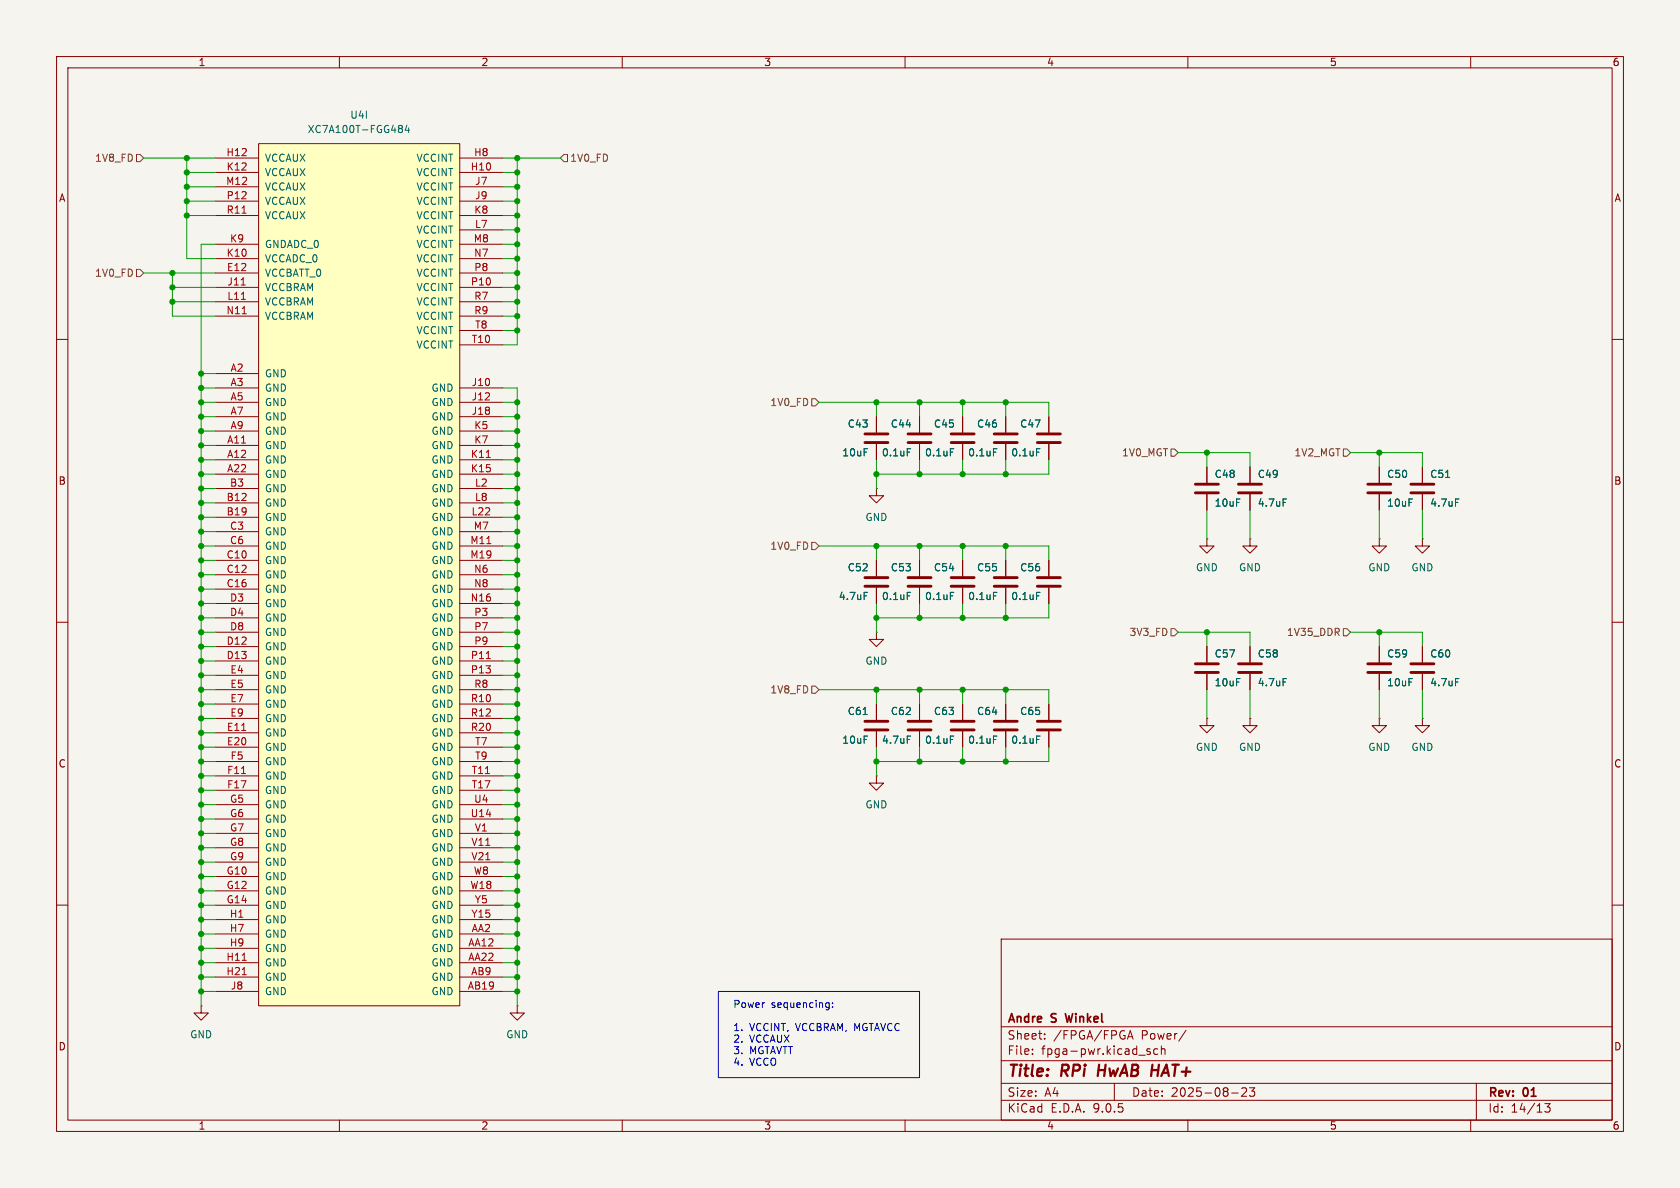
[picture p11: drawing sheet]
<svg xmlns="http://www.w3.org/2000/svg" width="297mm" height="210mm" viewBox="0 0 297 210" stroke-linecap="round" stroke-linejoin="round" font-family="sans-serif">
<path d="M0 0h297v210h-297z" fill="#f5f4ef" stroke="#f5f4ef" stroke-width=".18"/>
<g fill="none" stroke="#840000" stroke-width=".18">
<path d="M10 10h277v190h-277zM12 12h273v186h-273zM60 10v2M110 10v2M160 10v2M210 10v2M260 10v2M10 60h2M154.9 73.7v2.8M154.9 78.5v2.8M162.6 73.7v2.8M162.6 78.5v2.8"/>
<path d="M170.2 73.7v2.8M170.2 78.5v2.8M177.8 73.7v2.8M177.8 78.5v2.8M185.4 73.7v2.8M185.4 78.5v2.8M285 60h2M154.9 86.4v1.2h-1.2l1.2 1.3 1.3-1.3h-1.3M154.9 86.4h.1M154.9 99.1v2.8M162.6 99.1v2.8M177.8 99.1v2.8"/>
<path d="M185.4 99.1v2.8M213.4 95.3v1.2h-1.3l1.3 1.3 1.2-1.3h-1.2M213.4 95.3h.1M213.4 82.6v2.7M213.4 87.4v2.8M221 95.3v1.2h-1.3l1.3 1.3 1.2-1.3h-1.2M221 95.3h.1M221 82.6v2.7M221 87.4v2.8M243.8 95.3v1.2h-1.2l1.2 1.3 1.3-1.3h-1.3M243.8 95.3h.1M243.8 82.6v2.7"/>
<path d="M243.8 87.4v2.8M251.5 95.3v1.2h-1.3l1.3 1.3 1.2-1.3h-1.2M251.5 95.3h.1M251.5 82.6v2.7M251.5 87.4v2.8M10 110h2M154.9 111.8v1.2h-1.2l1.2 1.3 1.3-1.3h-1.3M154.9 111.8h.1M154.9 103.9v2.8M162.6 103.9v2.8M177.8 103.9v2.8M185.4 103.9v2.8"/>
<path d="M213.4 114.3v2.8M213.4 119.1v2.8M221 114.3v2.8M221 119.1v2.8M243.8 114.3v2.8M243.8 119.1v2.8M251.5 114.3v2.8M251.5 119.1v2.8M285 110h2M154.9 137.2v1.2h-1.2l1.2 1.3 1.3-1.3h-1.3M154.9 137.2h.1M154.9 124.5v2.8"/>
<path d="M154.9 129.3v2.8M162.6 124.5v2.8M162.6 129.3v2.8M170.2 124.5v2.8M170.2 129.3v2.8M177.8 124.5v2.8M177.8 129.3v2.8M185.4 124.5v2.8M185.4 129.3v2.8M213.4 127v1.3h-1.3l1.3 1.2 1.2-1.2h-1.2M213.4 127h.1M221 127v1.3h-1.3l1.3 1.2 1.2-1.2h-1.2"/>
<path d="M221 127h.1M243.8 127v1.3h-1.2l1.2 1.2 1.3-1.2h-1.3M243.8 127h.1M251.5 127v1.3h-1.3l1.3 1.2 1.2-1.2h-1.2M251.5 127h.1M10 160h2M35.6 177.8v1.3h-1.3l1.3 1.2 1.2-1.2h-1.2M35.6 177.8h.1M91.4 177.8v1.3h1.3l-1.3 1.2-1.2-1.2h1.2M91.4 177.8h.1M177 166h108v32h-108zM285 160h2"/>
<path d="M60 198v2M110 198v2M160 198v2M177 194.5h108M177 191.5h108M177 187.5h108M177 181.5h108M182.5 186.3v.1M182.5 185.5v.1M184.7 183.6v.1M184.7 182.8v.1M197 191.5v3"/>
<path d="M199.3 183.7l.5-1.5 .5 1.5M199.5 183.3h.7M203.3 185.5l-.3-.1-.3 .2 .1 .2 .5 .2v.3h-.6M204.7 185.5l-.5-.1-.2 .3v.4l.1 .2h.6M205.3 185.5l.2-.1 .4 .1 .1 .9M205.3 184.9v1.5M209.7 182.1l-1.3 2M210 198v2M217.7 193.2h1.2M219.5 192.4l.6-.1 .2 .1 .1 .3-.9 1.1h.9M220.9 192.3h.9l-.5 .6 .4 .1v.7l-.2 .1h-.4l-.2-.1M260 198v2"/>
<path d="M261 191.5v6.5M273.1 195.1h.9l-.5 .6 .5 .1v.7l-.3 .1h-.4l-.2-.1"/>
</g>
<path d="M194.3 188.2l-.2 2" fill="none" stroke="#840000" stroke-width=".4"/>
<path d="M188.3 179.2l.4 1.5" fill="none" stroke="#840000" stroke-width=".3"/>
<g fill="none" stroke="#840000" stroke-width=".51">
<path d="M152.9 78.2h4.1M152.9 76.7h4.1M160.5 78.2h4.1M160.5 76.7h4.1M168.1 78.2h4.1M168.1 76.7h4.1M175.8 78.2h4M175.8 76.7h4M183.4 78.2h4.1M183.4 76.7h4.1M211.3 85.6h4.1M211.3 87.1h4.1"/>
<path d="M218.9 85.6h4.1M218.9 87.1h4.1M241.8 85.6h4.1M241.8 87.1h4.1M249.4 85.6h4.1M249.4 87.1h4.1M152.9 103.6h4.1M152.9 102.1h4.1M160.5 103.6h4.1M160.5 102.1h4.1M175.8 103.6h4M175.8 102.1h4"/>
<path d="M183.4 103.6h4.1M183.4 102.1h4.1M211.3 117.3h4.1M211.3 118.9h4.1M218.9 117.3h4.1M218.9 118.9h4.1M241.8 117.3h4.1M241.8 118.9h4.1M249.4 117.3h4.1M249.4 118.9h4.1M152.9 129h4.1M152.9 127.5h4.1"/>
<path d="M160.5 129h4.1M160.5 127.5h4.1M168.1 129h4.1M168.1 127.5h4.1M175.8 129h4M175.8 127.5h4M183.4 129h4.1M183.4 127.5h4.1"/>
</g>
<g fill="none" stroke="#006464" stroke-width=".18">
<path d="M160.4 79.3h.6M168 79.3h.6M175.6 79.3h.6M183.3 79.3h.6M226.8 88.2h.6M255.6 84.4h.7M257.3 88.2h.6M152.8 104.7h.6M160.4 104.7h.6M175.6 104.7h.6M183.3 104.7h.6M226.8 120h.6"/>
<path d="M257.3 120h.6M152.6 126.3h.7M160.4 130.1h.6M168 130.1h.6M175.6 130.1h.6M183.3 130.1h.6"/>
</g>
<path d="M45.7 25.4h35.6v152.4h-35.6z" fill="#ffffc2"/>
<g fill="none" stroke="#840000" stroke-width=".18">
<path d="M38.1 27.9h7.6M38.1 30.5h7.6M38.1 33h7.6M38.1 35.6h7.6M38.1 38.1h7.6M45.7 25.4h35.6v152.4h-35.6zM81.3 27.9h7.6M81.3 30.5h7.6M81.3 33h7.6M81.3 35.6h7.6M81.3 38.1h7.6M38.1 43.2h7.6"/>
<path d="M38.1 45.7h7.6M38.1 48.3h7.6M38.1 50.8h7.6M38.1 53.3h7.6M38.1 55.9h7.6M81.3 43.2h7.6M81.3 45.7h7.6M81.3 48.3h7.6M81.3 50.8h7.6M81.3 53.3h7.6M81.3 55.9h7.6M81.3 40.6h7.6"/>
<path d="M81.3 58.4h7.6M38.1 66h7.6M38.1 68.6h7.6M38.1 71.1h7.6M38.1 73.7h7.6M38.1 76.2h7.6M38.1 78.7h7.6M81.3 68.6h7.6M81.3 71.1h7.6M81.3 73.7h7.6M81.3 76.2h7.6M81.3 78.7h7.6"/>
<path d="M81.3 61h7.6M154.9 73.7v2.8M154.9 78.5v2.8M162.6 73.7v2.8M162.6 78.5v2.8M170.2 73.7v2.8M170.2 78.5v2.8M177.8 73.7v2.8M177.8 78.5v2.8M185.4 73.7v2.8M185.4 78.5v2.8M38.1 81.3h7.6"/>
<path d="M38.1 83.8h7.6M38.1 86.4h7.6M38.1 88.9h7.6M38.1 91.4h7.6M38.1 94h7.6M38.1 96.5h7.6M38.1 99.1h7.6M81.3 81.3h7.6M81.3 83.8h7.6M81.3 86.4h7.6M81.3 88.9h7.6M81.3 91.4h7.6"/>
<path d="M81.3 94h7.6M81.3 96.5h7.6M81.3 99.1h7.6M154.9 99.1v2.8M162.6 99.1v2.8M170.2 99.1v2.8M177.8 99.1v2.8M185.4 99.1v2.8M213.4 82.6v2.7M213.4 87.4v2.8M221 82.6v2.7M221 87.4v2.8"/>
<path d="M243.8 82.6v2.7M243.8 87.4v2.8M251.5 82.6v2.7M251.5 87.4v2.8M38.1 101.6h7.6M38.1 104.1h7.6M38.1 106.7h7.6M38.1 109.2h7.6M38.1 111.8h7.6M38.1 114.3h7.6M38.1 116.8h7.6M38.1 119.4h7.6"/>
<path d="M81.3 101.6h7.6M81.3 104.1h7.6M81.3 106.7h7.6M81.3 109.2h7.6M81.3 111.8h7.6M81.3 114.3h7.6M81.3 116.8h7.6M81.3 119.4h7.6M154.9 103.9v2.8M162.6 103.9v2.8M170.2 103.9v2.8M177.8 103.9v2.8"/>
<path d="M185.4 103.9v2.8M213.4 114.3v2.8M213.4 119.1v2.8M221 114.3v2.8M221 119.1v2.8M243.8 114.3v2.8M243.8 119.1v2.8M251.5 114.3v2.8M251.5 119.1v2.8M38.1 121.9h7.6M38.1 124.5h7.6M38.1 127h7.6"/>
<path d="M38.1 129.5h7.6M38.1 132.1h7.6M38.1 134.6h7.6M38.1 137.2h7.6M38.1 139.7h7.6M81.3 121.9h7.6M81.3 124.5h7.6M81.3 127h7.6M81.3 129.5h7.6M81.3 132.1h7.6M81.3 134.6h7.6M81.3 137.2h7.6"/>
<path d="M81.3 139.7h7.6M154.9 124.5v2.8M154.9 129.3v2.8M162.6 124.5v2.8M162.6 129.3v2.8M170.2 124.5v2.8M170.2 129.3v2.8M177.8 124.5v2.8M177.8 129.3v2.8M185.4 124.5v2.8M185.4 129.3v2.8M38.1 142.2h7.6"/>
<path d="M38.1 144.8h7.6M38.1 147.3h7.6M38.1 149.9h7.6M38.1 152.4h7.6M38.1 154.9h7.6M38.1 157.5h7.6M81.3 142.2h7.6M81.3 144.8h7.6M81.3 147.3h7.6M81.3 149.9h7.6M81.3 152.4h7.6M81.3 154.9h7.6"/>
<path d="M81.3 157.5h7.6M38.1 160h7.6M38.1 162.6h7.6M38.1 165.1h7.6M38.1 167.6h7.6M38.1 170.2h7.6M38.1 172.7h7.6M38.1 175.3h7.6M81.3 160h7.6M81.3 162.6h7.6M81.3 165.1h7.6M81.3 167.6h7.6"/>
<path d="M81.3 170.2h7.6M81.3 172.7h7.6M81.3 175.3h7.6"/>
</g>
<path d="M42.8 37.7h.7M42.6 50.4h.8M42.7 52.9h.7M42.8 55.5h.7M86 80.9h.7M86.1 96.1h.7M86 116.4h.7M42.7 136.7h.7M42.7 129.1h.8M42.8 169.8h.7M42.8 172.3h.7" fill="none" stroke="#a90000" stroke-width=".18"/>
<g fill="none" stroke="#006464" stroke-width=".18">
<path d="M70.7 22.2h.2l.3 .2-.3 .3M70.7 22.7h.2M70.9 22.7l.3 .3v.2l-.2 .2h-.3M71.9 22.1l-.3 .9h.8M72.2 22.6v.8M160.4 79.3h.6M168 79.3h.6M175.6 79.3h.6M183.3 79.3h.6M226.8 88.2h.6M255.6 84.4h.7M257.3 88.2h.6"/>
<path d="M152.8 104.7h.6M160.4 104.7h.6M168 104.7h.6M175.6 104.7h.6M183.3 104.7h.6M226.8 120h.6M257.3 120h.6M152.6 126.3h.7M160.4 130.1h.6M168 130.1h.6M175.6 130.1h.6M183.3 130.1h.6"/>
</g>
<path d="M168.1 103.6h4.1M168.1 102.1h4.1" fill="none" stroke="#840000" stroke-width=".51"/>
<path d="M24.1 27.3h.7l.6 .6-.6 .7h-.7zM99.1 27.9l.6-.6h.6v1.3h-.6zM24.1 47.6h.7l.6 .7-.6 .6h-.7zM143.5 70.5h.6l.7 .6-.7 .7h-.6zM207 79.4h.6l.7 .6-.7 .6h-.6zM237.5 79.4h.6l.7 .6-.7 .6h-.6zM143.5 95.9h.6l.7 .6-.7 .7h-.6zM207 111.1h.6l.7 .7-.7 .6h-.6zM237.5 111.1h.6l.7 .7-.7 .6h-.6zM143.5 121.3h.6l.7 .6-.7 .7h-.6z" fill="none" stroke="#725600" stroke-width=".18"/>
<g fill="none" stroke="#009600" stroke-width=".18">
<path d="M25.4 27.9h12.7M33 33h5.1M33 30.5h5.1M33 35.6h5.1M33 27.9v17.8h5.1M33 38.1h5.1M88.9 33h2.5M88.9 30.5h2.5M88.9 27.9h10.2M88.9 35.6h2.5M88.9 38.1h2.5M91.4 27.9v33.1h-2.5"/>
<path d="M25.4 48.3h12.7M30.5 53.3h7.6M30.5 50.8h7.6M30.5 48.3v7.6h7.6M38.1 43.2h-2.5v134.6M88.9 53.3h2.5M88.9 43.2h2.5M88.9 48.3h2.5M88.9 45.7h2.5M88.9 50.8h2.5M88.9 40.6h2.5M88.9 55.9h2.5"/>
<path d="M88.9 58.4h2.5M35.6 68.6h2.5M35.6 73.7h2.5M35.6 66h2.5M35.6 78.7h2.5M35.6 76.2h2.5M35.6 71.1h2.5M88.9 68.6h2.5v109.2M88.9 73.7h2.5M88.9 78.7h2.5M88.9 76.2h2.5M88.9 71.1h2.5"/>
<path d="M144.8 71.1h40.6v2.6M154.9 71.1v2.6M162.6 71.1v2.6M170.2 71.1v2.6M177.8 71.1v2.6M35.6 99.1h2.5M35.6 96.5h2.5M35.6 91.4h2.5M35.6 94h2.5M35.6 88.9h2.5M35.6 83.8h2.5M35.6 81.3h2.5"/>
<path d="M35.6 86.4h2.5M88.9 99.1h2.5M88.9 96.5h2.5M88.9 91.4h2.5M88.9 94h2.5M88.9 88.9h2.5M88.9 83.8h2.5M88.9 81.3h2.5M88.9 86.4h2.5M144.8 96.5h40.6v2.6M154.9 81.3v5.1M154.9 96.5v2.6"/>
<path d="M162.6 81.3v2.5M162.6 96.5v2.6M170.2 81.3v2.5M170.2 96.5v2.6M177.8 81.3v2.5M177.8 96.5v2.6M185.4 81.3v2.5h-30.5M208.3 80h12.7v2.6M213.4 80v2.6M213.4 90.2v5.1M221 90.2v5.1M238.8 80h12.7v2.6"/>
<path d="M243.8 80v2.6M243.8 90.2v5.1M251.5 90.2v5.1M35.6 119.4h2.5M35.6 116.8h2.5M35.6 114.3h2.5M35.6 109.2h2.5M35.6 111.8h2.5M35.6 106.7h2.5M35.6 104.1h2.5M35.6 101.6h2.5M88.9 119.4h2.5"/>
<path d="M88.9 116.8h2.5M88.9 114.3h2.5M88.9 109.2h2.5M88.9 111.8h2.5M88.9 106.7h2.5M88.9 104.1h2.5M88.9 101.6h2.5M154.9 106.7v5.1M162.6 106.7v2.5M170.2 106.7v2.5M177.8 106.7v2.5M185.4 106.7v2.5h-30.5"/>
<path d="M208.3 111.8h12.7v2.5M213.4 111.8v2.5M238.8 111.8h12.7v2.5M243.8 111.8v2.5M35.6 137.2h2.5M35.6 139.7h2.5M35.6 127h2.5M35.6 129.5h2.5M35.6 124.5h2.5M35.6 121.9h2.5M35.6 132.1h2.5M35.6 134.6h2.5"/>
<path d="M88.9 137.2h2.5M88.9 139.7h2.5M88.9 127h2.5M88.9 129.5h2.5M88.9 124.5h2.5M88.9 121.9h2.5M88.9 132.1h2.5M88.9 134.6h2.5M144.8 121.9h40.6v2.6M154.9 121.9v2.6M154.9 132.1v5.1M162.6 121.9v2.6"/>
<path d="M162.6 132.1v2.5M170.2 121.9v2.6M170.2 132.1v2.5M177.8 121.9v2.6M177.8 132.1v2.5M185.4 132.1v2.5h-30.5M213.4 121.9v5.1M221 121.9v5.1M243.8 121.9v5.1M251.5 121.9v5.1M35.6 157.5h2.5M35.6 142.2h2.5"/>
<path d="M35.6 144.8h2.5M35.6 147.3h2.5M35.6 152.4h2.5M35.6 149.9h2.5M35.6 154.9h2.5M88.9 157.5h2.5M88.9 142.2h2.5M88.9 144.8h2.5M88.9 147.3h2.5M88.9 152.4h2.5M88.9 149.9h2.5M88.9 154.9h2.5"/>
<path d="M35.6 162.6h2.5M35.6 165.1h2.5M35.6 175.3h2.5M35.6 160h2.5M35.6 170.2h2.5M35.6 167.6h2.5M35.6 172.7h2.5M88.9 162.6h2.5M88.9 165.1h2.5M88.9 175.3h2.5M88.9 160h2.5M88.9 170.2h2.5"/>
<path d="M88.9 167.6h2.5M88.9 172.7h2.5"/>
</g>
<path d="M127 175.3h35.6v15.2h-35.6zM146.2 177.3h.4M146.6 177.3v1l-.3 .2M146.6 178l-.4 .1M147.2 178v.1M147.2 177.3v.1" fill="none" stroke="#0000c2" stroke-width=".18"/>
<g fill="#009600" stroke="#009600" stroke-width=".18">
<circle cx="35.6" cy="68.6" r=".46"/>
<circle cx="35.6" cy="71.1" r=".46"/>
<circle cx="35.6" cy="66" r=".46"/>
<circle cx="35.6" cy="96.5" r=".46"/>
<circle cx="35.6" cy="81.3" r=".46"/>
<circle cx="35.6" cy="83.8" r=".46"/>
<circle cx="35.6" cy="78.7" r=".46"/>
<circle cx="35.6" cy="94" r=".46"/>
<circle cx="35.6" cy="91.4" r=".46"/>
<circle cx="35.6" cy="88.9" r=".46"/>
<circle cx="35.6" cy="86.4" r=".46"/>
<circle cx="35.6" cy="73.7" r=".46"/>
<circle cx="35.6" cy="76.2" r=".46"/>
<circle cx="35.6" cy="101.6" r=".46"/>
<circle cx="35.6" cy="99.1" r=".46"/>
<circle cx="35.6" cy="170.2" r=".46"/>
<circle cx="35.6" cy="154.9" r=".46"/>
<circle cx="35.6" cy="142.2" r=".46"/>
<circle cx="35.6" cy="144.8" r=".46"/>
<circle cx="35.6" cy="149.9" r=".46"/>
<circle cx="35.6" cy="147.3" r=".46"/>
<circle cx="35.6" cy="152.4" r=".46"/>
<circle cx="35.6" cy="162.6" r=".46"/>
<circle cx="35.6" cy="165.1" r=".46"/>
<circle cx="35.6" cy="167.6" r=".46"/>
<circle cx="35.6" cy="139.7" r=".46"/>
<circle cx="35.6" cy="137.2" r=".46"/>
<circle cx="35.6" cy="172.7" r=".46"/>
<circle cx="35.6" cy="175.3" r=".46"/>
<circle cx="35.6" cy="160" r=".46"/>
<circle cx="35.6" cy="157.5" r=".46"/>
<circle cx="91.4" cy="170.2" r=".46"/>
<circle cx="91.4" cy="142.2" r=".46"/>
<circle cx="91.4" cy="139.7" r=".46"/>
<circle cx="91.4" cy="160" r=".46"/>
<circle cx="91.4" cy="157.5" r=".46"/>
<circle cx="91.4" cy="147.3" r=".46"/>
<circle cx="91.4" cy="144.8" r=".46"/>
<circle cx="91.4" cy="165.1" r=".46"/>
<circle cx="91.4" cy="167.6" r=".46"/>
<circle cx="91.4" cy="162.6" r=".46"/>
<circle cx="91.4" cy="172.7" r=".46"/>
<circle cx="91.4" cy="175.3" r=".46"/>
<circle cx="91.4" cy="149.9" r=".46"/>
<circle cx="91.4" cy="154.9" r=".46"/>
<circle cx="91.4" cy="152.4" r=".46"/>
<circle cx="35.6" cy="129.5" r=".46"/>
<circle cx="35.6" cy="127" r=".46"/>
<circle cx="35.6" cy="124.5" r=".46"/>
<circle cx="35.6" cy="121.9" r=".46"/>
<circle cx="35.6" cy="132.1" r=".46"/>
<circle cx="35.6" cy="134.6" r=".46"/>
<circle cx="35.6" cy="116.8" r=".46"/>
<circle cx="35.6" cy="119.4" r=".46"/>
<circle cx="35.6" cy="114.3" r=".46"/>
<circle cx="35.6" cy="111.8" r=".46"/>
<circle cx="91.4" cy="33" r=".46"/>
<circle cx="91.4" cy="50.8" r=".46"/>
<circle cx="91.4" cy="53.3" r=".46"/>
<circle cx="91.4" cy="35.6" r=".46"/>
<circle cx="91.4" cy="43.2" r=".46"/>
<circle cx="91.4" cy="45.7" r=".46"/>
<circle cx="91.4" cy="27.9" r=".46"/>
<circle cx="91.4" cy="30.5" r=".46"/>
<circle cx="91.4" cy="48.3" r=".46"/>
<circle cx="91.4" cy="40.6" r=".46"/>
<circle cx="91.4" cy="38.1" r=".46"/>
<circle cx="33" cy="35.6" r=".46"/>
<circle cx="33" cy="33" r=".46"/>
<circle cx="30.5" cy="50.8" r=".46"/>
<circle cx="30.5" cy="53.3" r=".46"/>
<circle cx="33" cy="38.1" r=".46"/>
<circle cx="30.5" cy="48.3" r=".46"/>
<circle cx="33" cy="27.9" r=".46"/>
<circle cx="33" cy="30.5" r=".46"/>
<circle cx="35.6" cy="109.2" r=".46"/>
<circle cx="35.6" cy="104.1" r=".46"/>
<circle cx="35.6" cy="106.7" r=".46"/>
<circle cx="154.9" cy="134.6" r=".46"/>
<circle cx="91.4" cy="99.1" r=".46"/>
<circle cx="91.4" cy="111.8" r=".46"/>
<circle cx="91.4" cy="116.8" r=".46"/>
<circle cx="91.4" cy="109.2" r=".46"/>
<circle cx="91.4" cy="104.1" r=".46"/>
<circle cx="170.2" cy="96.5" r=".46"/>
<circle cx="177.8" cy="96.5" r=".46"/>
<circle cx="177.8" cy="109.2" r=".46"/>
<circle cx="91.4" cy="96.5" r=".46"/>
<circle cx="91.4" cy="83.8" r=".46"/>
<circle cx="91.4" cy="81.3" r=".46"/>
<circle cx="91.4" cy="86.4" r=".46"/>
<circle cx="91.4" cy="91.4" r=".46"/>
<circle cx="154.9" cy="83.8" r=".46"/>
<circle cx="162.6" cy="83.8" r=".46"/>
<circle cx="170.2" cy="83.8" r=".46"/>
<circle cx="154.9" cy="96.5" r=".46"/>
<circle cx="154.9" cy="109.2" r=".46"/>
<circle cx="154.9" cy="121.9" r=".46"/>
<circle cx="162.6" cy="134.6" r=".46"/>
<circle cx="162.6" cy="121.9" r=".46"/>
<circle cx="177.8" cy="121.9" r=".46"/>
<circle cx="177.8" cy="134.6" r=".46"/>
<circle cx="170.2" cy="134.6" r=".46"/>
<circle cx="91.4" cy="58.4" r=".46"/>
<circle cx="91.4" cy="55.9" r=".46"/>
<circle cx="91.4" cy="73.7" r=".46"/>
<circle cx="91.4" cy="78.7" r=".46"/>
<circle cx="91.4" cy="76.2" r=".46"/>
<circle cx="91.4" cy="88.9" r=".46"/>
<circle cx="91.4" cy="71.1" r=".46"/>
<circle cx="91.4" cy="114.3" r=".46"/>
<circle cx="91.4" cy="121.9" r=".46"/>
<circle cx="91.4" cy="119.4" r=".46"/>
<circle cx="91.4" cy="132.1" r=".46"/>
<circle cx="91.4" cy="129.5" r=".46"/>
<circle cx="91.4" cy="101.6" r=".46"/>
<circle cx="91.4" cy="94" r=".46"/>
<circle cx="91.4" cy="134.6" r=".46"/>
<circle cx="91.4" cy="137.2" r=".46"/>
<circle cx="91.4" cy="106.7" r=".46"/>
<circle cx="91.4" cy="124.5" r=".46"/>
<circle cx="91.4" cy="127" r=".46"/>
<circle cx="243.8" cy="111.8" r=".46"/>
<circle cx="243.8" cy="80" r=".46"/>
<circle cx="213.4" cy="80" r=".46"/>
<circle cx="213.4" cy="111.8" r=".46"/>
<circle cx="177.8" cy="83.8" r=".46"/>
<circle cx="162.6" cy="96.5" r=".46"/>
<circle cx="177.8" cy="71.1" r=".46"/>
<circle cx="162.6" cy="71.1" r=".46"/>
<circle cx="154.9" cy="71.1" r=".46"/>
<circle cx="170.2" cy="71.1" r=".46"/>
<circle cx="170.2" cy="121.9" r=".46"/>
<circle cx="170.2" cy="109.2" r=".46"/>
<circle cx="162.6" cy="109.2" r=".46"/>
</g>
<g font-size="2.8" fill="#840000">
<text x="178" y="190.9">Title:</text>
<text x="187.7" y="190.9">RPi</text>
<text x="194.9" y="190.9">HwAB HAT+</text>
</g>
<g font-size="2.1" fill="#840000">
<text x="178" y="184">Sheet:</text>
<text x="178" y="181.2">Andre</text>
<text x="186" y="181.2">S</text>
<text x="186.2" y="184">/FPGA/FPGA</text>
<text x="189.1" y="181.2">Winkel</text>
<text x="201.8" y="184">Power/</text>
<text x="178" y="186.7">File:</text>
<text x="184.1" y="186.7">fpga-pwr.kicad_sch</text>
<text x="178" y="196.9">KiCad</text>
<text x="178" y="194.1">Size:</text>
<text x="184.7" y="194.1">A4</text>
<text x="185.7" y="196.9">E.D.A.</text>
<text x="193.3" y="196.9">9.0.5</text>
<text x="200" y="194.1">Date:</text>
<text x="207" y="194.1">2025-08-23</text>
<text x="263" y="194.3">Rev:</text>
<text x="263" y="196.9">Id:</text>
<text x="267.1" y="196.9">14/13</text>
<text x="269.4" y="194.3">01</text>
</g>
<g font-size="1.8" fill="#840000">
<text x="35" y="11.9">1</text>
<text x="85" y="11.9">2</text>
<text x="135" y="11.9">3</text>
<text x="185" y="11.9">4</text>
<text x="235" y="11.9">5</text>
<text x="285" y="11.9">6</text>
<text x="10.3" y="35.9">A</text>
<text x="285.3" y="35.9">A</text>
<text x="10.3" y="85.9">B</text>
<text x="285.3" y="85.9">B</text>
<text x="10.3" y="135.9">C</text>
<text x="285.3" y="135.9">C</text>
<text x="10.3" y="185.9">D</text>
<text x="285.3" y="185.9">D</text>
<text x="35" y="199.9">1</text>
<text x="85" y="199.9">2</text>
<text x="135" y="199.9">3</text>
<text x="185" y="199.9">4</text>
<text x="235" y="199.9">5</text>
<text x="285" y="199.9">6</text>
</g>
<g font-size="1.8" fill="#006464">
<text x="54.3" y="23.7">XC7A100T-FGG484</text>
<text x="61.8" y="21.2">U4I</text>
<text x="46.7" y="28.8">VCCAUX</text>
<text x="73.5" y="28.8">VCCINT</text>
<text x="46.7" y="31.3">VCCAUX</text>
<text x="46.7" y="33.9">VCCAUX</text>
<text x="73.5" y="31.3">VCCINT</text>
<text x="73.5" y="33.9">VCCINT</text>
<text x="46.7" y="36.4">VCCAUX</text>
<text x="46.7" y="39">VCCAUX</text>
<text x="73.5" y="36.4">VCCINT</text>
<text x="73.5" y="39">VCCINT</text>
<text x="73.5" y="41.5">VCCINT</text>
<text x="46.7" y="44">GNDADC_0</text>
<text x="46.7" y="46.6">VCCADC_0</text>
<text x="73.5" y="44">VCCINT</text>
<text x="73.5" y="46.6">VCCINT</text>
<text x="46.7" y="49.1">VCCBATT_0</text>
<text x="46.7" y="51.7">VCCBRAM</text>
<text x="73.5" y="49.1">VCCINT</text>
<text x="73.5" y="51.7">VCCINT</text>
<text x="46.7" y="54.2">VCCBRAM</text>
<text x="46.7" y="56.7">VCCBRAM</text>
<text x="73.5" y="54.2">VCCINT</text>
<text x="73.5" y="56.7">VCCINT</text>
<text x="73.5" y="59.3">VCCINT</text>
<text x="73.5" y="61.8">VCCINT</text>
<text x="46.7" y="66.9">GND</text>
<text x="46.7" y="69.4">GND</text>
<text x="46.7" y="72">GND</text>
<text x="76.2" y="69.4">GND</text>
<text x="76.2" y="72">GND</text>
<text x="46.7" y="74.5">GND</text>
<text x="46.7" y="77.1">GND</text>
<text x="76.2" y="74.5">GND</text>
<text x="76.2" y="77.1">GND</text>
<text x="149.8" y="75.8">C43</text>
<text x="157.4" y="75.8">C44</text>
<text x="165" y="75.8">C45</text>
<text x="172.6" y="75.8">C46</text>
<text x="180.2" y="75.8">C47</text>
<text x="46.7" y="79.6">GND</text>
<text x="46.7" y="82.1">GND</text>
<text x="76.2" y="79.6">GND</text>
<text x="76.2" y="82.1">GND</text>
<text x="148.8" y="80.9">10uF</text>
<text x="155.8" y="80.9">0.1uF</text>
<text x="163.4" y="80.9">0.1uF</text>
<text x="171.1" y="80.9">0.1uF</text>
<text x="178.7" y="80.9">0.1uF</text>
<text x="46.7" y="84.7">GND</text>
<text x="46.7" y="87.2">GND</text>
<text x="46.7" y="89.8">GND</text>
<text x="76.2" y="84.7">GND</text>
<text x="76.2" y="87.2">GND</text>
<text x="76.2" y="89.8">GND</text>
<text x="214.6" y="84.7">C48</text>
<text x="214.6" y="89.8">10uF</text>
<text x="222.3" y="84.7">C49</text>
<text x="222.3" y="89.8">4.7uF</text>
<text x="245.1" y="84.7">C50</text>
<text x="245.1" y="89.8">10uF</text>
<text x="252.7" y="84.7">C51</text>
<text x="252.7" y="89.8">4.7uF</text>
<text x="46.7" y="92.3">GND</text>
<text x="46.7" y="94.8">GND</text>
<text x="76.2" y="92.3">GND</text>
<text x="76.2" y="94.8">GND</text>
<text x="152.9" y="92.3">GND</text>
<text x="46.7" y="97.4">GND</text>
<text x="46.7" y="99.9">GND</text>
<text x="76.2" y="97.4">GND</text>
<text x="76.2" y="99.9">GND</text>
<text x="149.8" y="101.2">C52</text>
<text x="157.4" y="101.2">C53</text>
<text x="165" y="101.2">C54</text>
<text x="172.6" y="101.2">C55</text>
<text x="180.2" y="101.2">C56</text>
<text x="211.3" y="101.2">GND</text>
<text x="218.9" y="101.2">GND</text>
<text x="241.8" y="101.2">GND</text>
<text x="249.4" y="101.2">GND</text>
<text x="46.7" y="102.5">GND</text>
<text x="46.7" y="105">GND</text>
<text x="46.7" y="107.5">GND</text>
<text x="76.2" y="102.5">GND</text>
<text x="76.2" y="105">GND</text>
<text x="76.2" y="107.5">GND</text>
<text x="148.2" y="106.3">4.7uF</text>
<text x="155.8" y="106.3">0.1uF</text>
<text x="163.4" y="106.3">0.1uF</text>
<text x="171.1" y="106.3">0.1uF</text>
<text x="178.7" y="106.3">0.1uF</text>
<text x="46.7" y="110.1">GND</text>
<text x="46.7" y="112.6">GND</text>
<text x="76.2" y="110.1">GND</text>
<text x="76.2" y="112.6">GND</text>
<text x="46.7" y="115.2">GND</text>
<text x="46.7" y="117.7">GND</text>
<text x="76.2" y="115.2">GND</text>
<text x="76.2" y="117.7">GND</text>
<text x="152.9" y="117.7">GND</text>
<text x="214.6" y="116.4">C57</text>
<text x="222.3" y="116.4">C58</text>
<text x="245.1" y="116.4">C59</text>
<text x="252.7" y="116.4">C60</text>
<text x="46.7" y="120.2">GND</text>
<text x="46.7" y="122.8">GND</text>
<text x="46.7" y="125.3">GND</text>
<text x="76.2" y="120.2">GND</text>
<text x="76.2" y="122.8">GND</text>
<text x="76.2" y="125.3">GND</text>
<text x="214.6" y="121.5">10uF</text>
<text x="222.3" y="121.5">4.7uF</text>
<text x="245.1" y="121.5">10uF</text>
<text x="252.7" y="121.5">4.7uF</text>
<text x="46.7" y="127.9">GND</text>
<text x="46.7" y="130.4">GND</text>
<text x="76.2" y="127.9">GND</text>
<text x="76.2" y="130.4">GND</text>
<text x="148.8" y="131.7">10uF</text>
<text x="149.8" y="126.6">C61</text>
<text x="155.8" y="131.7">4.7uF</text>
<text x="157.4" y="126.6">C62</text>
<text x="163.4" y="131.7">0.1uF</text>
<text x="165" y="126.6">C63</text>
<text x="171.1" y="131.7">0.1uF</text>
<text x="172.6" y="126.6">C64</text>
<text x="178.7" y="131.7">0.1uF</text>
<text x="180.2" y="126.6">C65</text>
<text x="46.7" y="132.9">GND</text>
<text x="46.7" y="135.5">GND</text>
<text x="76.2" y="132.9">GND</text>
<text x="76.2" y="135.5">GND</text>
<text x="211.3" y="132.9">GND</text>
<text x="218.9" y="132.9">GND</text>
<text x="241.8" y="132.9">GND</text>
<text x="249.4" y="132.9">GND</text>
<text x="46.7" y="138">GND</text>
<text x="46.7" y="140.6">GND</text>
<text x="46.7" y="143.1">GND</text>
<text x="76.2" y="138">GND</text>
<text x="76.2" y="140.6">GND</text>
<text x="76.2" y="143.1">GND</text>
<text x="152.9" y="143.1">GND</text>
<text x="46.7" y="145.6">GND</text>
<text x="46.7" y="148.2">GND</text>
<text x="76.2" y="145.6">GND</text>
<text x="76.2" y="148.2">GND</text>
<text x="46.7" y="150.7">GND</text>
<text x="46.7" y="153.3">GND</text>
<text x="46.7" y="155.8">GND</text>
<text x="76.2" y="150.7">GND</text>
<text x="76.2" y="153.3">GND</text>
<text x="76.2" y="155.8">GND</text>
<text x="46.7" y="158.3">GND</text>
<text x="46.7" y="160.9">GND</text>
<text x="76.2" y="158.3">GND</text>
<text x="76.2" y="160.9">GND</text>
<text x="46.7" y="163.4">GND</text>
<text x="46.7" y="166">GND</text>
<text x="76.2" y="163.4">GND</text>
<text x="76.2" y="166">GND</text>
<text x="46.7" y="168.5">GND</text>
<text x="46.7" y="171">GND</text>
<text x="46.7" y="173.6">GND</text>
<text x="76.2" y="168.5">GND</text>
<text x="76.2" y="171">GND</text>
<text x="76.2" y="173.6">GND</text>
<text x="46.7" y="176.1">GND</text>
<text x="76.2" y="176.1">GND</text>
<text x="33.5" y="183.7">GND</text>
<text x="89.4" y="183.7">GND</text>
</g>
<g font-size="1.8" fill="#725600">
<text x="16.7" y="28.8">1V8_FD</text>
<text x="100.7" y="28.8">1V0_FD</text>
<text x="16.7" y="49.1">1V0_FD</text>
<text x="136.1" y="72">1V0_FD</text>
<text x="198.3" y="80.9">1V0_MGT</text>
<text x="228.7" y="80.9">1V2_MGT</text>
<text x="136.1" y="97.4">1V0_FD</text>
<text x="199.6" y="112.6">3V3_FD</text>
<text x="227.4" y="112.6">1V35_DDR</text>
<text x="136.1" y="122.8">1V8_FD</text>
</g>
<g font-size="1.8" fill="#a90000">
<text x="39.9" y="27.7">H12</text>
<text x="83.7" y="27.7">H8</text>
<text x="39.9" y="32.8">M12</text>
<text x="40" y="30.2">K12</text>
<text x="40" y="35.3">P12</text>
<text x="83.1" y="30.2">H10</text>
<text x="83.9" y="32.8">J7</text>
<text x="83.9" y="35.3">J9</text>
<text x="40" y="37.8">R11</text>
<text x="83.7" y="37.8">K8</text>
<text x="83.9" y="40.4">L7</text>
<text x="40" y="45.5">K10</text>
<text x="40.6" y="42.9">K9</text>
<text x="83.7" y="42.9">M8</text>
<text x="83.7" y="45.5">N7</text>
<text x="40" y="48">E12</text>
<text x="40.1" y="53.1">L11</text>
<text x="40.1" y="50.5">J11</text>
<text x="83.1" y="50.5">P10</text>
<text x="83.7" y="48">P8</text>
<text x="83.7" y="53.1">R7</text>
<text x="39.9" y="55.6">N11</text>
<text x="83.7" y="55.6">R9</text>
<text x="83.9" y="58.2">T8</text>
<text x="40.7" y="65.8">A2</text>
<text x="83.3" y="60.7">T10</text>
<text x="40.7" y="68.3">A3</text>
<text x="40.7" y="70.9">A5</text>
<text x="83.3" y="68.3">J10</text>
<text x="83.3" y="70.9">J12</text>
<text x="40.7" y="73.4">A7</text>
<text x="40.7" y="75.9">A9</text>
<text x="83.3" y="73.4">J18</text>
<text x="83.7" y="75.9">K5</text>
<text x="40.1" y="78.5">A11</text>
<text x="40.1" y="81">A12</text>
<text x="40.1" y="83.6">A22</text>
<text x="83.1" y="81">K11</text>
<text x="83.1" y="83.6">K15</text>
<text x="83.7" y="78.5">K7</text>
<text x="40" y="88.6">B12</text>
<text x="40.6" y="86.1">B3</text>
<text x="83.9" y="86.1">L2</text>
<text x="83.9" y="88.6">L8</text>
<text x="40" y="91.2">B19</text>
<text x="40.6" y="93.7">C3</text>
<text x="83.3" y="91.2">L22</text>
<text x="83.7" y="93.7">M7</text>
<text x="40" y="98.8">C10</text>
<text x="40" y="101.3">C12</text>
<text x="40.6" y="96.3">C6</text>
<text x="83.1" y="96.3">M11</text>
<text x="83.1" y="98.8">M19</text>
<text x="83.7" y="101.3">N6</text>
<text x="40" y="103.9">C16</text>
<text x="40.6" y="106.4">D3</text>
<text x="83.1" y="106.4">N16</text>
<text x="83.7" y="103.9">N8</text>
<text x="40.6" y="109">D4</text>
<text x="40.6" y="111.5">D8</text>
<text x="83.7" y="109">P3</text>
<text x="83.7" y="111.5">P7</text>
<text x="40" y="114">D12</text>
<text x="40" y="116.6">D13</text>
<text x="40.6" y="119.1">E4</text>
<text x="83.1" y="116.6">P11</text>
<text x="83.1" y="119.1">P13</text>
<text x="83.7" y="114">P9</text>
<text x="40.6" y="121.7">E5</text>
<text x="40.6" y="124.2">E7</text>
<text x="83.1" y="124.2">R10</text>
<text x="83.7" y="121.7">R8</text>
<text x="40" y="129.3">E11</text>
<text x="40" y="131.8">E20</text>
<text x="40.6" y="126.7">E9</text>
<text x="83.1" y="126.7">R12</text>
<text x="83.1" y="129.3">R20</text>
<text x="83.9" y="131.8">T7</text>
<text x="40.1" y="136.9">F11</text>
<text x="40.7" y="134.4">F5</text>
<text x="83.3" y="136.9">T11</text>
<text x="83.9" y="134.4">T9</text>
<text x="40.1" y="139.4">F17</text>
<text x="40.6" y="142">G5</text>
<text x="83.3" y="139.4">T17</text>
<text x="83.7" y="142">U4</text>
<text x="40.6" y="144.5">G6</text>
<text x="40.6" y="147.1">G7</text>
<text x="40.6" y="149.6">G8</text>
<text x="83.1" y="144.5">U14</text>
<text x="83.2" y="149.6">V11</text>
<text x="83.8" y="147.1">V1</text>
<text x="40" y="154.7">G10</text>
<text x="40.6" y="152.1">G9</text>
<text x="83.2" y="152.1">V21</text>
<text x="83.7" y="154.7">W8</text>
<text x="40" y="157.2">G12</text>
<text x="40" y="159.8">G14</text>
<text x="83.1" y="157.2">W18</text>
<text x="83.8" y="159.8">Y5</text>
<text x="40.5" y="162.3">H1</text>
<text x="40.5" y="164.8">H7</text>
<text x="40.5" y="167.4">H9</text>
<text x="82.7" y="167.4">AA12</text>
<text x="83.2" y="162.3">Y15</text>
<text x="83.3" y="164.8">AA2</text>
<text x="39.9" y="169.9">H11</text>
<text x="39.9" y="172.5">H21</text>
<text x="82.7" y="169.9">AA22</text>
<text x="83.2" y="172.5">AB9</text>
<text x="40.7" y="175">J8</text>
<text x="82.6" y="175">AB19</text>
</g>
<g font-size="1.8" fill="#0000c2">
<text x="129.5" y="178.4">Power</text>
<text x="136.3" y="178.4">sequencing:</text>
<text x="129.5" y="182.5">1.</text>
<text x="129.5" y="184.5">2.</text>
<text x="132.5" y="182.5">VCCINT, VCCBRAM, MGTAVCC</text>
<text x="132.5" y="184.5">VCCAUX</text>
<text x="129.5" y="186.6">3.</text>
<text x="129.5" y="188.6">4.</text>
<text x="132.5" y="186.6">MGTAVTT</text>
<text x="132.5" y="188.6">VCCO</text>
</g>
</svg>
